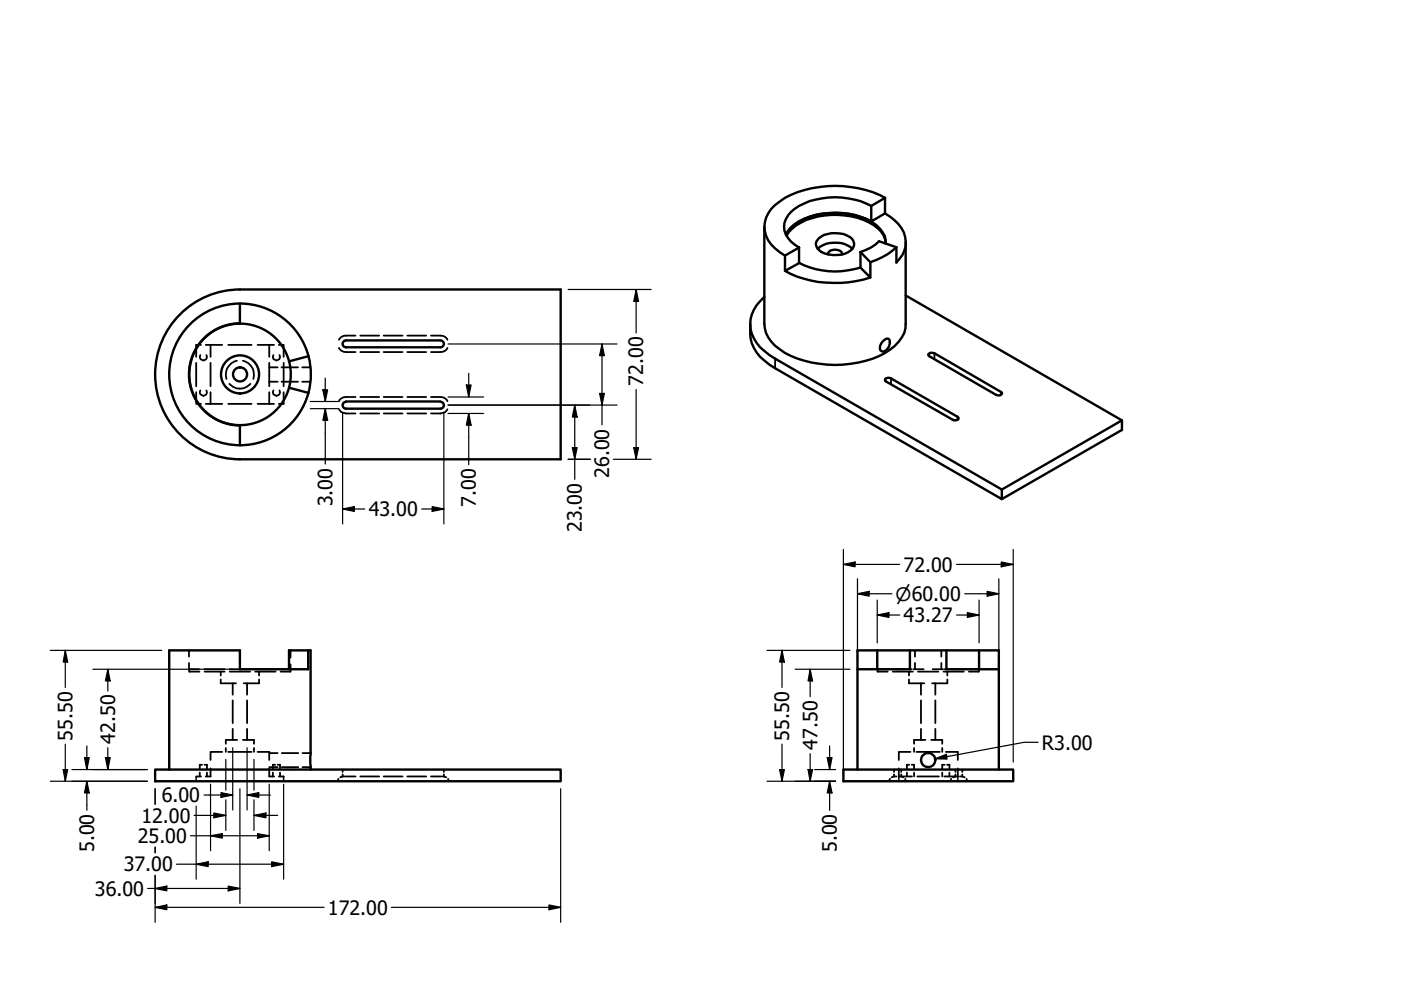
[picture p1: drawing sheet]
<svg xmlns="http://www.w3.org/2000/svg" width="297mm" height="210mm" viewBox="0 0 297 210" stroke-linecap="round" stroke-linejoin="round" font-family="sans-serif">
<!-- layer: Hidden (ANSI) -->
<g fill="none" stroke="#000" stroke-width=".38">
<path d="M41.6 76.9v5M42.5 75.3a.75 .75 0 0 0 .6 1.1 .75 .75 0 0 0 .7-1.1M42.6 73.1h-1v2.6M43.6 73.1h3.5M44.6 73.1v2.6M44.6 76.9v5M48.4 73.1h4.9M50.2 76.5a3 3 0 0 0-2.2 3.9M51.5 76.5a3 3 0 0 1 2.2 3.9M54.6 73.1h3.5M57.1 73.1v2.6M57.1 76.9v5"/>
<path d="M57.1 77.9h1.8M58 75.3a.75 .75 0 0 0 .6 1.1 .75 .75 0 0 0 .6-1.1M59.1 73.1h1v2.6M59.7 77.9h3.5M60.1 76.9v5M64.1 77.9h1.7M71.9 73.8a1.5 1.5 0 0 0 1.4 .8h2.1M75.4 71.2h-2.1a1.5 1.5 0 0 0-1.4 .8M76.4 74.6h4M76.4 71.2h4M81.3 74.6h4M81.3 71.2h4"/>
<path d="M86.4 74.6h4M86.4 71.2h4M91.4 71.2h1.9a1.51 1.51 0 0 1 1.6 .8M94.9 73.8a1.51 1.51 0 0 1-1.6 .8h-1.9M41.6 83.2v2.4h1M42.5 82.8a.75 .75 0 0 0 .6 1.1 .75 .75 0 0 0 .7-1.1M43.6 85.6h3.5M44.6 83.2v2.4M48.4 85.6h4.9M48.6 81.4a2.94 2.94 0 0 0 4.5 0M54.6 85.6h3.5M57.1 83.2v2.4"/>
<path d="M57.1 80.9h1.8M58 82.8a.75 .75 0 0 0 .6 1.1 .75 .75 0 0 0 .6-1.1M59.7 80.9h3.5M60.1 83.2v2.4h-1M64.1 80.9h1.7M71.9 86.8a1.5 1.5 0 0 0 1.4 .9h2.1M75.4 84.2h-2.1a1.5 1.5 0 0 0-1.4 .9M76.4 87.7h4M76.4 84.2h4M81.3 87.7h4M81.3 84.2h4M86.4 87.7h4"/>
<path d="M86.4 84.2h4M91.4 84.2h1.9a1.51 1.51 0 0 1 1.6 .9M94.9 86.8a1.51 1.51 0 0 1-1.6 .9h-1.9M40.1 137.9v1.3M61.6 137.9v1.5M194 137.9v1.3M199.6 137.9v1.3M40.1 140.6v1.3h2.1M40.1 142.2v.2h2.2M40.1 141.9v.2M43.3 141.9h4.3M43.4 142.4h4.2"/>
<path d="M46.8 144.1v.8h3.2M46.8 142.4v.8M47.1 159.4h-2.5v1.7M47.9 158.6v.8M48.4 159.4h4.9M48.7 142.4h4.3M48.7 141.9h2.2M49.3 144.9v2.4M49.3 148.5v4.8M49.3 154.5v2.4M50.3 156.9h-2.4v.8M51.5 156.9h2.3v.8"/>
<path d="M52.4 144.9v2.4M52.4 148.5v4.8M52.4 154.5v2.4M53.8 158.6v.8M54.1 142.4h4.3M54.6 159.4h2.5v1.7M54.9 144.1v.8h-3.2M54.9 142.4v.8M57.1 159.7h1.8M59.8 159.7h3.4M61.6 140.9v1.5h-2.1M64.1 159.7h1.7"/>
<path d="M186.1 142.2v.2h2.1M186.1 141.9v.2M189.3 142.4h4.2M192.7 144.1v.8h3.3M192.7 142.4v.8M192.9 141.9h.4M193 159.4h-2.4v1.7M193.7 141.9h2.1M193.8 158.6v.8M194 140.6v1.3M194.3 159.4h5M194.6 142.4h4.3"/>
<path d="M195.3 144.9v2.4M195.3 148.5v4.8M195.3 154.5v2.4M196.2 156.9h-2.4v.8M197.4 156.9h2.4v.8M197.7 141.9h2.3M198.3 144.9v2.4M198.3 148.5v4.8M198.3 154.5v2.4M199.6 140.6v1.3M199.8 158.6v.8M200 142.4h4.3"/>
<path d="M200.3 141.9h.4M200.5 159.4h2.6v1.7M200.9 144.1v.8h-3.3M200.9 142.4v.8M207.5 142.2v.2h-2.1M207.5 141.9v.2M41.6 165.3v.3M42.4 163.8v.8M42.6 164.6h-1v.4M42.9 162.2h-.5v.8M43.4 162.2h.5v.8M43.9 163.8v.8"/>
<path d="M44.6 162.9v1.7h-1M57.1 162.7h1.8M57.1 162.9v1.7h1M57.8 163.8v.8M58.4 162.2h-.6v.8M58.9 162.2h.5v.8M59.1 164.6h1v.4M59.4 163.8v.8M59.8 162.7h3.4M60.1 165.3v.3M64.1 162.7h1.7M71.8 165.1l-.2 .5"/>
<path d="M72.6 164.6l-.5 .2M72.6 164.6h.3M72.6 163.2v.5M72.6 164.2v.4M73.1 164.6h2.3M76.4 164.6h4M81.3 164.6h4M86.4 164.6h4M91.4 164.6h2.2M93.9 164.6h.2M94.1 164.6l.5 .2M94.1 163.2v.5"/>
<path d="M94.1 164.2v.4M95 165.1l.1 .5M188.7 165.1l-.2 .5M189.5 164.6l-.5 .2M189.5 164.6h.6M189.5 163.2v.5M189.5 164.2v.4M190.6 164.6h2.8M190.6 162.9v2.1M190.6 165.3v.3M191.1 164.2v.4l.4 .2M191.1 163.2v.5"/>
<path d="M191.9 165.1l.1 .5M192.3 163.8v.8M192.8 162.2h-.5v.8M193.3 162.2h.5v.8M193.8 163.8v.8M194.5 164.6h4.6M199.8 163.8v.8M200.2 164.6h2.9M200.3 162.2h-.5v.8M200.8 162.2h.5v.8M201.3 163.8v.8M201.7 165.1l-.2 .5"/>
<path d="M202.6 164.2v.4l-.5 .2M202.6 163.2v.5M203.1 162.9v2.1M203.1 165.3v.3M203.5 164.6h.5M204 164.6l.5 .2M204 163.2v.5M204 164.2v.4M204.9 165.1l.1 .5"/>
</g>
<!-- layer: Visible (ANSI) -->
<g fill="none" stroke="#000" stroke-width=".51">
<path d="M162.1 48.1v20.6a6.7 6.7 0 0 0 3.3 5.4 21.1 21.1 0 0 0 13.4 3.2 18.2 18.2 0 0 0 10.9-4 6.5 6.5 0 0 0 2.3-4.6v-17.4M166.4 57.4a23.7 23.7 0 0 0 18.1 1.4M166.6 49.8a9.3 9.3 0 0 1 6.4-4.2 16.8 16.8 0 0 1 11.9 1.5 5.2 5.2 0 0 1 2.9 4.6M166.8 50a8.3 8.3 0 0 1 5.3-3.7 16.8 16.8 0 0 1 13.1 1.4 5 5 0 0 1 2.6 3.8M169.4 55.7a17.2 17.2 0 0 0 13 1M169.4 52.5v3.3l-3 1.6v-3.2M169.4 52.5l-3 1.7M173.4 52.8a5.5 5.5 0 0 1 6.3-.8l1 .8M173.5 50.6a5.9 5.9 0 0 1 7.2 .1 1.78 1.78 0 0 1-.9 2.8 6.1 6.1 0 0 1-6.2-.5 1.57 1.57 0 0 1-.1-2.4zM175.6 53.9a1.36 1.36 0 0 1 1.9-.9 .96 .96 0 0 1 1.1 .9M182.4 53.4l2.1 2.2M182.4 53.4v3.3"/>
<path d="M184.5 55.6v3.2l-2.1-2.1M184.7 43.7a16.8 16.8 0 0 0-15.3 0 5.4 5.4 0 0 0-3.2 4.4 5.4 5.4 0 0 0 3.2 4.4M184.7 47a16.7 16.7 0 0 0-16.2 .5l-1.4 1.4-.5 .8M187.6 41.9a23.4 23.4 0 0 0-21.2 0 9.2 9.2 0 0 0-4 4.2 6.2 6.2 0 0 0 3 7.4l1 .7M187.6 45.2a8.1 8.1 0 0 1 4.3 5 5.6 5.6 0 0 1-1.8 5.5v-3.3M187.6 41.9v3.3l-2.9 1.8v-3.3M187.6 41.9l-2.9 1.8M190.1 52.4l-3.7-1.2a9 9 0 0 1-4 2.2M190.1 52.4a13.7 13.7 0 0 1-5.6 3.2M37.6 67.2a18 18 0 0 1 13.3-5.8h68v36h-68a18 18 0 0 1-16.5-10.8 18 18 0 0 1 3.2-19.4zM50.9 64.4v4.2M50.9 68.6a10.8 10.8 0 0 0-10.8 10.8 10.8 10.8 0 0 0 10.8 10.8v4.2"/>
<path d="M65.3 75.5l-4 1.1M93.3 72.2h-19.9a.73 .73 0 0 0-.8 .7 .73 .73 0 0 0 .8 .7h19.9M93.4 72.2a.73 .73 0 0 1 .7 .7 .73 .73 0 0 1-.7 .7M162.1 63a7 7 0 0 0-2.3 8.7 10.2 10.2 0 0 0 4.5 4.3l48.1 27.8v2l-48.1-27.7a9.5 9.5 0 0 1-5.2-6.4v-3M187.5 72.1a.7 .7 0 0 1 .9-.2 .7 .7 0 0 1 .3 .9 1.74 1.74 0 0 1-1.6 1.7 1.04 1.04 0 0 1-.2-1.8zM192 62.6l45.9 26.5v2.1l-25.5 14.6M196.9 75a1.05 1.05 0 0 1 1.2-.1l14.1 8.2 .3 .3a.87 .87 0 0 1-1.3 .3l-14.2-8.2-.2-.3zM61.3 82.2l4 1.1M73.3 85.1h20M73.4 85.2a.73 .73 0 0 0-.8 .7 .73 .73 0 0 0 .8 .7h19.9M93.4 85.2a.73 .73 0 0 1 .7 .7 .73 .73 0 0 1-.7 .7M187.7 80.3a1.22 1.22 0 0 1 1.2-.1l14.1 8.2 .3 .3a.93 .93 0 0 1-1.3 .3l-14.2-8.1-.2-.2z"/>
<path d="M237.9 89.1l-25.5 14.7M65.3 137.9v4h-14.4v-4h-15v25.3M186 137.9v4M192.9 137.9v4h-11.1M200.7 137.9v4h11.1M207.6 137.9v4M61.3 141.9v-4h4.5v25.3M32.9 163.2h86v2.4h-86zM178.8 163.2h36v2.4h-36zM181.8 163.2v-25.3h30v25.3"/>
<circle cx="50.9" cy="79.4" r="15"/>
<circle cx="50.9" cy="79.4" r="1.49"/>
<circle cx="50.9" cy="79.4" r="10.8"/>
<circle cx="50.9" cy="79.4" r="4"/>
<circle cx="196.8" cy="161.2" r="1.5"/>
</g>
<!-- layer: Visible Narrow (ANSI) -->
<path d="M164.3 76v2.1M198.1 74.9v1.3M188.9 80.2v1.2M203 88.4v.6M212.2 83.1v.6" fill="none" stroke="#000" stroke-width=".38"/>
<!-- layer: Dimension (ANSI) -->
<g fill="none" stroke="#000" stroke-width=".25">
<path d="M95 72.9h35.8M99.4 79.2v5M120.5 61.4h17.5M127.6 72.9l.5 2.5h-1zM127.6 72.9v17.2M134.9 61.4l.5 2.5h-1zM134.9 61.4v9.2M65.8 86.6h6M65.8 85.1h6M68.5 82.6h1l-.5 2.5zM69 86.6l.5 2.5h-1zM69 80.2v4.9"/>
<path d="M69 86.6v11.8M72.6 87.5v23.6M94.1 87.5v23.6M95 85.9h35.8M95 84.2h7.6M95 87.7h7.6M98.9 81.6h1l-.5 2.6zM99.4 87.7l.5 2.4h-1zM99.4 87.7v10.8M120.5 97.4h4.7M121.3 94.9h1.1l-.5 2.5zM121.9 85.9l.5 2.5h-1.1z"/>
<path d="M121.9 85.9v15.7M127.1 83.4h1l-.5 2.5zM130 97.4h8M134.4 94.9h1l-.5 2.5zM134.9 82.6v14.8M72.6 107.9l2.5-.5v1zM72.6 107.9h4.7M89.4 107.9h4.7M91.6 107.4l2.5 .5-2.5 .5zM178.8 119.7l2.5-.5v1zM178.8 119.7h12M178.8 116.5v47.6"/>
<path d="M202.8 119.7h12M212.3 119.2l2.5 .5-2.5 .5zM214.8 116.5v45.1M10.7 137.9h23.6M13.8 137.9l.6 2.5h-1zM13.8 137.9v7.9M162.6 137.9h17.6M165.8 137.9l.5 2.5h-1zM165.8 137.9v7.9M181.8 125.9l2.5-.5v1zM181.8 125.9h7.3M181.8 122.7v17.6"/>
<path d="M186 130.4l2.5-.5v1zM186 130.4h4.8M186 127.2v9.1M202.8 130.4h4.8M204.5 125.9h7.3M205.1 129.9l2.5 .5-2.5 .5zM207.6 127.2v9.1M209.3 125.4l2.5 .5-2.5 .5zM211.8 122.7v17.6M13.8 157.8v7.8M18.4 158.2v5M19.7 141.9h29.6"/>
<path d="M22.9 141.9l.5 2.5h-1zM22.9 141.9v4.6M22.9 158.5v4.7M49.3 158.5v13.2M52.4 158.5v13.2M165.8 157.8v7.8M168.6 141.9h11.6M171.8 141.9l.5 2.5h-1zM171.8 141.9v5.8M171.8 159.8v5.8M175.9 158.2v5M220.1 157.4h-3l-18.9 3.5"/>
<path d="M10.7 165.6h20.5M13.4 163.2h1l-.6 2.4zM15.2 163.2h16M17.9 160.6h1l-.5 2.6zM18.4 165.6l.5 2.5h-1zM18.4 165.6v6.2M22.4 160.6h1l-.5 2.6zM32.9 167.2v3.3M32.9 179.6v1.2M40.4 177.2h16.7M41.1 172.9h6.8M41.6 170.9v15.5"/>
<path d="M43.2 168.6h6.1M44.6 177.2l2.5-.4v.9zM44.6 166.3v14.1M45.3 172.4l2.6 .5-2.6 .5zM46.9 168.1l2.4 .5-2.4 .5zM47.9 161v6.5M47.9 169.6v6.5M50.9 167.2v24.4M52.4 168.6l2.5-.5v1zM52.4 168.6h4.9M53.8 172.9l2.6-.5v1zM53.8 172.9h5.1"/>
<path d="M53.8 161v6.5M53.8 169.6v6.5M54.6 176.8l2.5 .4-2.5 .5zM57.1 166.3v14.1M60.1 166.3v20.1M118.9 167.2v28.4M162.6 165.6h14.6M165.3 163.2h1l-.5 2.4zM171.3 163.2h1l-.5 2.4zM172.7 163.2h4.5M175.4 160.6h1l-.5 2.6zM175.9 165.6l.5 2.5h-1z"/>
<path d="M175.9 165.6v6.2M198.2 160.9l2.5-1 .1 1zM31.3 188.4h19.6M32.9 192.4l2.5-.5v1zM32.9 188.4l2.5-.5v1zM32.9 192.4h35.8M32.9 185.6v10M37.4 183.2h22.7M41.6 183.2l2.5-.5v1zM48.4 187.9l2.5 .5-2.5 .5zM57.6 182.7l2.5 .5-2.5 .5zM83 192.4h35.9"/>
<path d="M116.4 191.9l2.5 .5-2.5 .5z"/>
</g>
<g fill="#000">
<path d="M127.6 72.9l.5 2.5h-1z" fill-rule="evenodd"/>
<path d="M134.9 61.4l.5 2.5h-1z" fill-rule="evenodd"/>
<path d="M68.5 82.6h1l-.5 2.5z" fill-rule="evenodd"/>
<path d="M69 86.6l.5 2.5h-1z" fill-rule="evenodd"/>
<path d="M98.9 81.6h1l-.5 2.6z" fill-rule="evenodd"/>
<path d="M99.4 87.7l.5 2.4h-1z" fill-rule="evenodd"/>
<path d="M121.3 94.9h1.1l-.5 2.5z" fill-rule="evenodd"/>
<path d="M121.9 85.9l.5 2.5h-1.1z" fill-rule="evenodd"/>
<path d="M127.1 83.4h1l-.5 2.5z" fill-rule="evenodd"/>
<path d="M134.4 94.9h1l-.5 2.5z" fill-rule="evenodd"/>
<path d="M72.6 107.9l2.5-.5v1z" fill-rule="evenodd"/>
<path d="M91.6 107.4l2.5 .5-2.5 .5z" fill-rule="evenodd"/>
<path d="M178.8 119.7l2.5-.5v1z" fill-rule="evenodd"/>
<path d="M181.8 125.9l2.5-.5v1z" fill-rule="evenodd"/>
<path d="M186 130.4l2.5-.5v1z" fill-rule="evenodd"/>
<path d="M205.1 129.9l2.5 .5-2.5 .5z" fill-rule="evenodd"/>
<path d="M209.3 125.4l2.5 .5-2.5 .5z" fill-rule="evenodd"/>
<path d="M212.3 119.2l2.5 .5-2.5 .5z" fill-rule="evenodd"/>
<path d="M13.8 137.9l.6 2.5h-1z" fill-rule="evenodd"/>
<path d="M22.9 141.9l.5 2.5h-1z" fill-rule="evenodd"/>
<path d="M165.8 137.9l.5 2.5h-1z" fill-rule="evenodd"/>
<path d="M171.8 141.9l.5 2.5h-1z" fill-rule="evenodd"/>
<path d="M198.2 160.9l2.5-1 .1 1z" fill-rule="evenodd"/>
<path d="M13.4 163.2h1l-.6 2.4z" fill-rule="evenodd"/>
<path d="M17.9 160.6h1l-.5 2.6z" fill-rule="evenodd"/>
<path d="M18.4 165.6l.5 2.5h-1z" fill-rule="evenodd"/>
<path d="M22.4 160.6h1l-.5 2.6z" fill-rule="evenodd"/>
<path d="M45.3 172.4l2.6 .5-2.6 .5z" fill-rule="evenodd"/>
<path d="M46.9 168.1l2.4 .5-2.4 .5z" fill-rule="evenodd"/>
<path d="M44.6 177.2l2.5-.4v.9z" fill-rule="evenodd"/>
<path d="M54.6 176.8l2.5 .4-2.5 .5z" fill-rule="evenodd"/>
<path d="M52.4 168.6l2.5-.5v1z" fill-rule="evenodd"/>
<path d="M53.8 172.9l2.6-.5v1z" fill-rule="evenodd"/>
<path d="M165.3 163.2h1l-.5 2.4z" fill-rule="evenodd"/>
<path d="M171.3 163.2h1l-.5 2.4z" fill-rule="evenodd"/>
<path d="M175.4 160.6h1l-.5 2.6z" fill-rule="evenodd"/>
<path d="M175.9 165.6l.5 2.5h-1z" fill-rule="evenodd"/>
<path d="M32.9 192.4l2.5-.5v1z" fill-rule="evenodd"/>
<path d="M32.9 188.4l2.5-.5v1z" fill-rule="evenodd"/>
<path d="M41.6 183.2l2.5-.5v1z" fill-rule="evenodd"/>
<path d="M48.4 187.9l2.5 .5-2.5 .5z" fill-rule="evenodd"/>
<path d="M57.6 182.7l2.5 .5-2.5 .5z" fill-rule="evenodd"/>
<path d="M116.4 191.9l2.5 .5-2.5 .5z" fill-rule="evenodd"/>
</g>
<g font-size="4.2">
<text x="136.4" y="81.8" transform="rotate(-90 136.4 81.8)">72.00</text>
<text x="129.2" y="101.3" transform="rotate(-90 129.2 101.3)">26.00</text>
<text x="70.5" y="107.4" transform="rotate(-90 70.5 107.4)">3.00</text>
<text x="100.9" y="107.4" transform="rotate(-90 100.9 107.4)">7.00</text>
<text x="78.2" y="109.4">43.00</text>
<text x="123.4" y="112.8" transform="rotate(-90 123.4 112.8)">23.00</text>
<text x="191.6" y="121.2">72.00</text>
<text x="191.6" y="131.9">43.27</text>
<text x="15.4" y="157" transform="rotate(-90 15.4 157)">55.50</text>
<text x="24.4" y="157.7" transform="rotate(-90 24.4 157.7)">42.50</text>
<text x="167.3" y="157" transform="rotate(-90 167.3 157)">55.50</text>
<text x="173.3" y="159" transform="rotate(-90 173.3 159)">47.50</text>
<text x="220.9" y="158.9">R3.00</text>
<text x="34.3" y="170.1">6.00</text>
<text x="29.2" y="178.7">25.00</text>
<text x="30" y="174.4">12.00</text>
<text x="19.9" y="180.7" transform="rotate(-90 19.9 180.7)">5.00</text>
<text x="26.2" y="184.8">37.00</text>
<text x="177.4" y="180.7" transform="rotate(-90 177.4 180.7)">5.00</text>
<text x="20.1" y="189.9">36.00</text>
<text x="69.5" y="193.9">172.00</text>
</g>
<text font-size="3.9" x="189.9" y="127.4">⌀60.00</text>
</svg>
